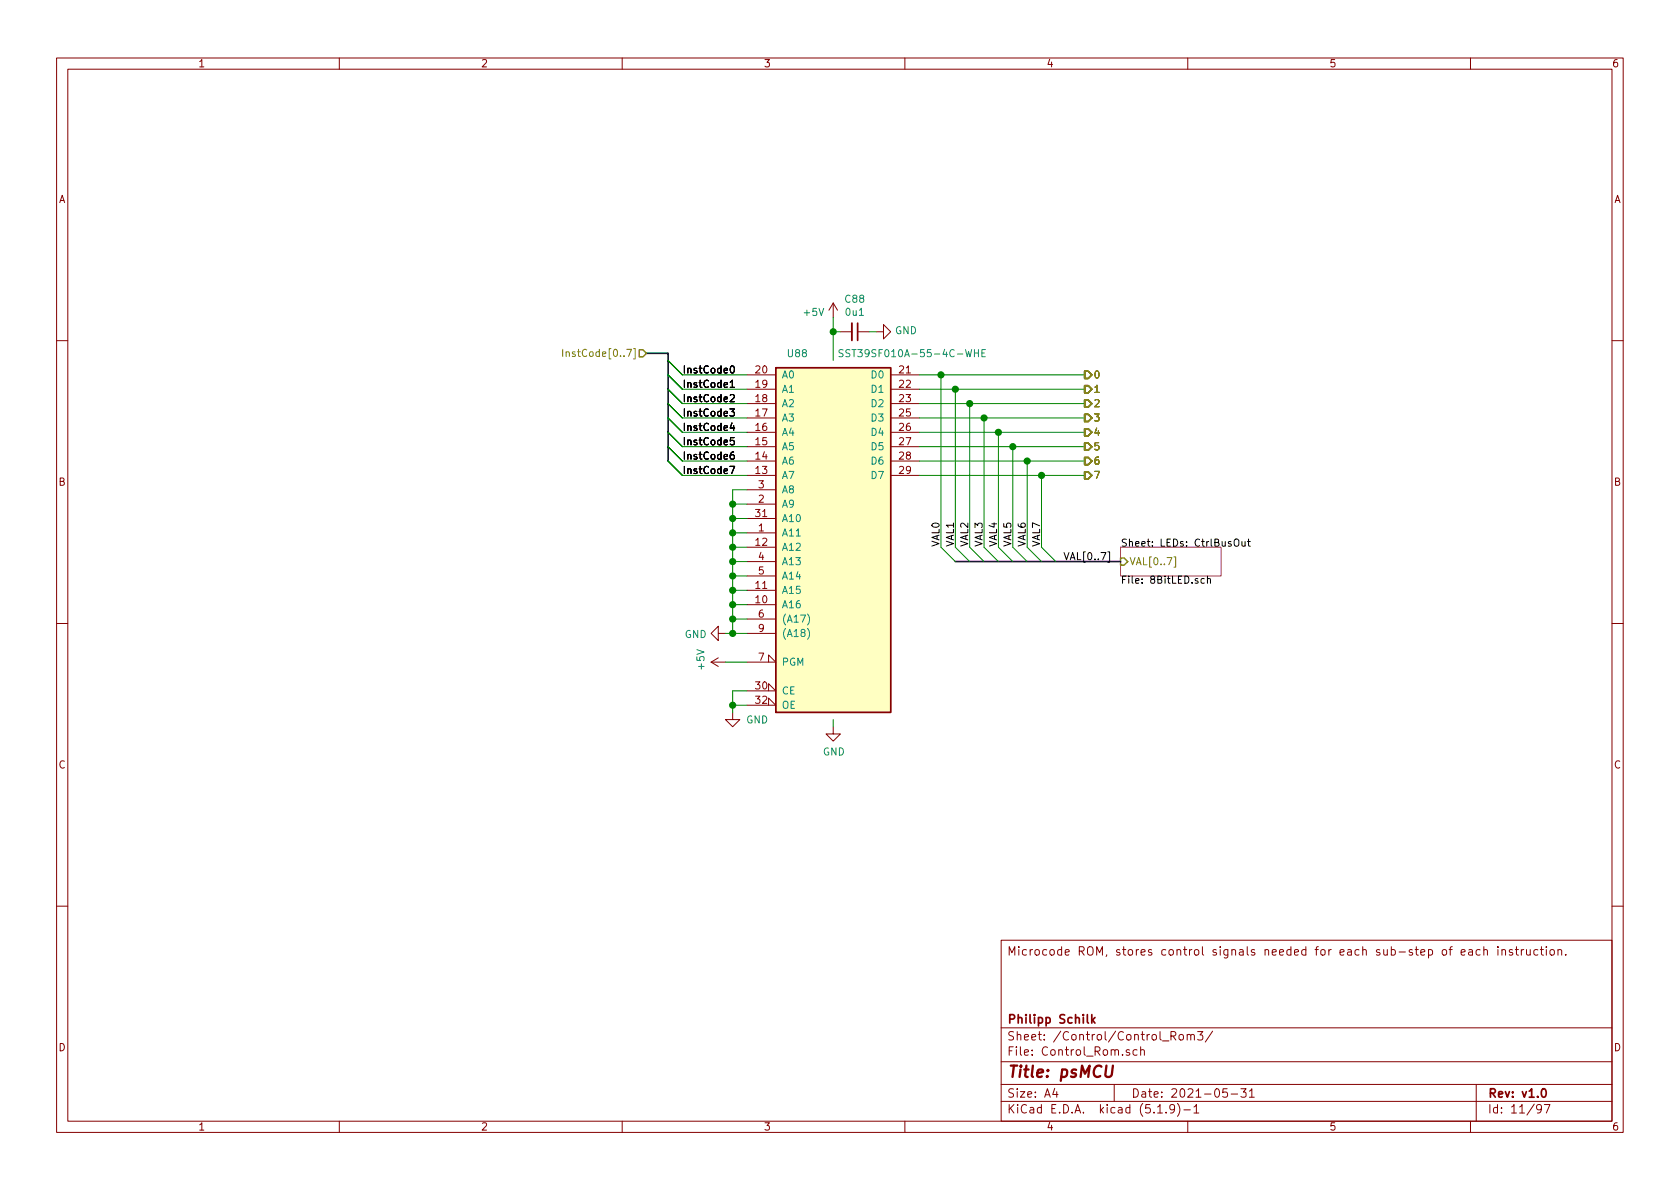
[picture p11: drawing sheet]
<svg xmlns="http://www.w3.org/2000/svg" width="297mm" height="210mm" viewBox="0 0 297 210" stroke-linecap="round" stroke-linejoin="round" font-family="sans-serif">
<g fill="none" stroke="#840000" stroke-width=".18">
<path d="M10 10.3h277v189.9h-277zM12 12.2h273v186.1h-273zM60 10.3v1.9M110 10.3v1.9M160 10.3v1.9M210 10.3v1.9M260 10.3v1.9M147.3 53.6l-.7 1.3M147.3 53.6v2.5M147.3 53.6l.8 1.3M148.6 58.7h2M151.6 58.7h2.1"/>
<path d="M154.9 58.7h1.3v-1.3l1.3 1.3-1.3 1.2v-1.2M10 60.2h2M132.1 79h5.1M132.1 76.4h5.1M132.1 73.9h5.1M132.1 71.4h5.1M132.1 68.8h5.1M132.1 66.3h5.1M157.5 79h5.1M157.5 76.4h5.1M157.5 73.9h5.1M157.5 71.4h5.1"/>
<path d="M157.5 68.8h5.1M157.5 66.3h5.1M285 60.2h2M132.1 94.2h5.1M132.1 96.8h5.1M132.1 84.1h5.1M132.1 81.5h5.1M132.1 89.1h5.1M132.1 86.6h5.1M132.1 91.7h5.1M132.1 99.3h5.1M157.5 84.1h5.1"/>
<path d="M157.5 81.5h5.1M10 110.3h2M125.7 117.1h2.6M125.7 117.1l1.3 .8M127 112v-1.3l-1.3 1.3 1.3 1.3v-1.3h1.3M127 116.3l-1.3 .8M132.1 117.1h5.1l-1.3-1.3v1.3M132.1 106.9h5.1M132.1 104.4h5.1M132.1 101.8h5.1M132.1 109.5h5.1M132.1 112h5.1"/>
<path d="M285 110.3h2M129.5 126v1.2h1.3l-1.3 1.3-1.2-1.3h1.2M132.1 122.2h5.1l-1.3-1.3v1.3M132.1 124.7h5.1l-1.3-1.3v1.3M147.3 128.5v1.3h1.3l-1.3 1.3-1.3-1.3h1.3M10 160.2h2M177 166.3h108v32h-108zM256.2 167.9h.6M256.8 167.4l-.4 .2v1.3M258.3 168.4l.8-.1-.1-.3-.4-.1-.3 .2 .1 .7h.6M259.7 168h.6v.9M260.3 168.3h-.5a.29 .29 0 0 0-.2 .3 .29 .29 0 0 0 .2 .3l.5-.1"/>
<path d="M261.7 168l-.4-.1-.3 .3 .1 .6 .2 .1 .4-.1M262.4 168a.37 .37 0 0 1 .6 .1v.8M262.4 167.4v1.5M264.8 167.4v.2M264.8 167.9v1M265.6 168l.2-.1 .3 .1 .1 .9M265.6 167.9v1M267.4 168l-.3-.1-.2 .2v.2l.5 .2v.3h-.5M267.9 167.9h.6M268.1 167.4v1.3l.4 .2M269 167.9v1M269.4 167.9l-.3 .1-.1 .2"/>
<path d="M269.9 167.9v.8a.39 .39 0 0 0 .7 .1M270.6 167.9v1M271.9 168l-.4-.1-.3 .3 .1 .6 .2 .1 .4-.1M272.3 167.9h.6M272.5 167.4v1.3l.4 .2M273.4 167.4v.2M273.4 167.9v1M274.1 168l.2-.1 .5 .1v.6l-.1 .2-.4 .1-.2-.1zM275.5 168a.37 .37 0 0 1 .6 .1v.8M275.5 167.9v1M276.8 168.8v.1M285 160.2h2"/>
<path d="M60 198.3v1.9M110 198.3v1.9M160 198.3v1.9M177 194.8h108M177 191.8h108M177 187.8h108M177 181.8h108M186.5 192.5l-.4 1h1M186.8 193v1M197 191.8v3M199.7 185.7a.37 .37 0 0 0-.6 .1l.1 .2 .5 .2 .1 .1-.3 .3-.4-.1M201 185.7l-.4-.1-.3 .3 .1 .6 .2 .1 .4-.1"/>
<path d="M201.7 185.7h.1a.37 .37 0 0 1 .5 .1v.8M201.7 185.1v1.5M204.7 196.8h.8M206.2 196.7v.1M207 183.2l.7-.1 .2-.2-.1-.3-.2-.2h-.6v1.5M207.4 183.2l.5 .7M207.7 196l-.1 .1a.48 .48 0 0 1-.6 .1l-.2-.2 .2-.6a.48 .48 0 0 1 .6 .1 1.27 1.27 0 0 1-.2 1.2l-.4 .1M208.2 195.1a1.71 1.71 0 0 1 0 2.3M208.5 183.1l.3-.2 .4 .2v.5l-.1 .2-.3 .1-.3-.1zM209.3 196.3h1.2M209.9 183.1l.1-.1a.37 .37 0 0 1 .5 .1v.8M209.9 182.9v1"/>
<path d="M210 198.3v1.9M210.5 183.1l.2-.2 .4 .1 .1 .9M211.1 195.8l.4-.5v1.5M211.1 196.8h.9M211.8 182.4h.9l-.5 .6 .4 .1v.7l-.2 .1-.6-.1M214.4 182.3l-1.3 2M217 192.5h-.7l-.1 .7 .2-.1 .5 .1 .1 .2v.5l-.2 .1-.6-.1M217.7 193.5h1.1M219.4 192.5h.9l-.5 .6 .5 .1v.7l-.3 .1-.6-.1M220.9 193l.4-.5v1.5M220.9 194h.9M260 198.3v1.9"/>
<path d="M261 191.8v6.5M272.5 196l-.1 .2a.48 .48 0 0 1-.6-.1v-.6a.48 .48 0 0 1 .6-.1l.1 .1a1.19 1.19 0 0 1-.2 1.2l-.5 .1M273 195.3h1l-.6 1.5"/>
</g>
<path d="M151.6 57.1v3.1M192.3 179.4v1.3l.2 .2M193 179.4v1.5M193.6 179.9l-.6 .6M193.2 180.4l.4 .5M272.7 192.7l.2-.2a.81 .81 0 0 1 .6 .6 .81 .81 0 0 1-.3 .8l-.2 .1a.79 .79 0 0 1-.3-1.3z" fill="none" stroke="#840000" stroke-width=".3"/>
<path d="M195.6 188.4l-.2 1.7 .2 .2a.66 .66 0 0 0 1-.2l.2-1.7" fill="none" stroke="#840000" stroke-width=".41"/>
<path d="M198.1 96.8h17.8v5h-17.8z" fill="none" stroke="#840084" stroke-width=".18"/>
<g fill="none" stroke="#000" stroke-width=".18">
<path d="M129.1 72.3h.7l-.4 .5 .4 .1v.6l-.2 .1-.5-.1M129.1 67.6l.4-.4v1.3M129.1 69.9l.5-.1 .2 .3v.2l-.7 .7h.7M129.1 68.5h.7M129.2 64.8l.2-.1a.67 .67 0 0 1 .5 .6 .67 .67 0 0 1-.5 .7l-.3-.5zM129.4 74.8l-.3 .9h.8M129.7 79.9h-.2a.79 .79 0 0 0-.1 1.3l.4-.1v-.6l-.4-.1-.3 .3M129.7 75.3v.8M129.8 77.4h-.6l-.1 .6 .2-.1 .5 .1v.5l-.2 .2-.5-.2M129.1 82.5h.8l-.5 1.2M195.9 97.6h.3v1.8h-.3M218.3 95.5a.45 .45 0 0 1 .7 0 .88 .88 0 0 1-.3 1.1l-.3-.1a1.07 1.07 0 0 1-.1-1z"/>
<path d="M219.6 95.8l.1 .7 .3 .1 .1-.1M220.1 95.8v.8M220.5 95.8h.6M220.8 95.3v1.1l.3 .2M212.9 102.4l-.3-.1-.3 .2 .1 .6h.5M213.5 102.4l.2-.1 .3 .1v.7M213.5 101.9v1.2"/>
</g>
<path d="M99.5 61.8v1.2M100.1 62.3l.2-.1h.3l.1 .8M100.1 62.2v.8M207.6 98.5h.3v1.8h-.3" fill="none" stroke="#848400" stroke-width=".18"/>
<path d="M113 61.8h.7l.6 .7-.6 .6h-.7zM191.8 73.3h.6l.6 .6-.6 .6h-.6zM191.8 65.7h.6l.6 .6-.6 .6h-.6zM191.8 68.2h.6l.6 .6-.6 .7h-.6zM191.8 70.7h.6l.6 .7-.6 .6h-.6zM191.8 78.4h.6l.6 .6-.6 .6h-.6zM191.8 75.8h.6l.6 .6-.6 .7h-.6zM191.8 83.4h.6l.6 .7-.6 .6h-.6zM191.8 80.9h.6l.6 .6-.6 .7h-.6zM198.1 98.7h.7l.6 .6-.6 .6h-.7z" fill="none" stroke="#848400" stroke-width=".25"/>
<path d="M137.2 65h20.3v61h-20.3z" fill="#ffffc2" stroke="#ffffc2" stroke-width=".18"/>
<path d="M137.2 65h20.3v61h-20.3z" fill="none" stroke="#840000" stroke-width=".25"/>
<path d="M149.1 61.9l-.5-.1-.2 .1v.4l.5 .3 .2 .3-.3 .2-.5-.1M150.3 61.9l-.5-.1-.2 .1 .1 .5 .5 .2 .1 .3-.3 .2-.4-.1M172.3 62.4h.7M173 61.8v1.3M173.6 62.4h.4M174.2 61.8h-.6v1.3h.6M142.8 108.6a1.47 1.47 0 0 1 0 1.9M142.8 111.1a1.47 1.47 0 0 1 0 1.9" fill="none" stroke="#008484" stroke-width=".18"/>
<path d="M150.6 57.1v3.1" fill="none" stroke="#840000" stroke-width=".33"/>
<path d="M114.3 62.5h3.8v19M168.9 99.3h29.2" fill="none" stroke="#000084" stroke-width=".3"/>
<g fill="none" stroke="#008400" stroke-width=".18">
<path d="M147.3 56.1v7.6M147.3 58.7h1.3M153.7 58.7h1.2M118.1 71.4l2.5 2.5h11.5M118.1 73.9l2.5 2.5h11.5M118.1 76.4l2.5 2.6h11.5M118.1 79l2.5 2.5h11.5M118.1 63.7l2.5 2.6h11.5M118.1 66.3l2.5 2.5h11.5M118.1 68.8l2.5 2.6h11.5M162.6 73.9h29.2M162.6 76.4h29.2"/>
<path d="M162.6 79h29.2M162.6 66.3h29.2M162.6 68.8h29.2M162.6 71.4h29.2M166.4 66.3v30.5l2.5 2.5M168.9 68.8v28l2.5 2.5M171.4 71.4v25.4l2.6 2.5M174 73.9v22.9l2.5 2.5M176.5 76.4v20.4l2.6 2.5M179.1 79v17.8l2.5 2.5M118.1 81.5l2.5 2.6h11.5M129.5 91.7h2.6"/>
<path d="M129.5 89.1h2.6M129.5 94.2h2.6M129.5 96.8h2.6M129.5 99.3h2.6M132.1 86.6h-2.6v25.4M162.6 81.5h29.2M162.6 84.1h29.2M181.6 81.5v15.3l2.5 2.5M184.1 84.1v12.7l2.6 2.5M128.3 117.1h3.8M128.3 112h3.8M129.5 106.9h2.6"/>
<path d="M129.5 109.5h2.6M129.5 104.4h2.6M129.5 101.8h2.6M129.5 124.7h2.6M132.1 122.2h-2.6v3.8M147.3 127.2v1.3"/>
</g>
<g fill="#008400" stroke="#008400" stroke-width=".25">
<circle cx="184.2" cy="84.1" r=".51"/>
<circle cx="147.3" cy="58.7" r=".51"/>
<circle cx="181.6" cy="81.5" r=".51"/>
<circle cx="129.5" cy="89.1" r=".51"/>
<circle cx="129.5" cy="112" r=".51"/>
<circle cx="129.5" cy="109.5" r=".51"/>
<circle cx="129.5" cy="106.9" r=".51"/>
<circle cx="129.5" cy="104.4" r=".51"/>
<circle cx="129.5" cy="124.7" r=".51"/>
<circle cx="179.1" cy="79" r=".51"/>
<circle cx="176.5" cy="76.4" r=".51"/>
<circle cx="174" cy="73.9" r=".51"/>
<circle cx="129.5" cy="91.7" r=".51"/>
<circle cx="171.5" cy="71.4" r=".51"/>
<circle cx="129.5" cy="94.2" r=".51"/>
<circle cx="168.9" cy="68.8" r=".51"/>
<circle cx="129.5" cy="101.8" r=".51"/>
<circle cx="129.5" cy="96.8" r=".51"/>
<circle cx="129.5" cy="99.3" r=".51"/>
<circle cx="166.4" cy="66.3" r=".51"/>
</g>
<text font-size="2.8" fill="#840000" x="178" y="190.5">Title: psMCU</text>
<g font-size="2.1" fill="#840000">
<text x="178" y="169">Microcode ROM, stores control signals needed for each sub-step of each instruction.</text>
<text x="178" y="184">Sheet: /Control/Control_Rom3/</text>
<text x="178" y="181">Philipp Schilk</text>
<text x="178" y="186.7">File: Control_Rom.sch</text>
<text x="178" y="196.9">KiCad E.D.A. kicad (5.1.9)-1</text>
<text x="178" y="194.1">Size: A4</text>
<text x="200" y="194.1">Date: 2021-05-31</text>
<text x="263" y="194.1">Rev: v1.0</text>
<text x="263" y="196.9">Id: 11/97</text>
</g>
<g font-size="1.8" fill="#840000">
<text x="35" y="11.9">1</text>
<text x="85" y="11.9">2</text>
<text x="135" y="11.9">3</text>
<text x="185" y="11.9">4</text>
<text x="235" y="11.9">5</text>
<text x="285" y="11.9">6</text>
<text x="10.4" y="35.9">A</text>
<text x="285.4" y="35.9">A</text>
<text x="133.7" y="71.1">18</text>
<text x="133.7" y="68.6">19</text>
<text x="133.7" y="66">20</text>
<text x="159.1" y="66">21</text>
<text x="159.1" y="68.6">22</text>
<text x="159.1" y="71.1">23</text>
<text x="133.7" y="76.2">16</text>
<text x="133.7" y="73.7">17</text>
<text x="159.1" y="73.7">25</text>
<text x="159.1" y="76.2">26</text>
<text x="133.7" y="83.8">13</text>
<text x="133.7" y="81.3">14</text>
<text x="133.7" y="78.7">15</text>
<text x="159.1" y="78.7">27</text>
<text x="159.1" y="81.3">28</text>
<text x="159.1" y="83.8">29</text>
<text x="10.4" y="85.9">B</text>
<text x="134.1" y="88.9">2</text>
<text x="134.1" y="86.4">3</text>
<text x="285.4" y="85.9">B</text>
<text x="133.7" y="91.4">31</text>
<text x="134.1" y="94">1</text>
<text x="133.7" y="96.5">12</text>
<text x="134.1" y="99.1">4</text>
<text x="134.1" y="101.6">5</text>
<text x="133.7" y="106.7">10</text>
<text x="133.7" y="104.1">11</text>
<text x="134.1" y="109.2">6</text>
<text x="134.1" y="111.8">9</text>
<text x="134.1" y="116.8">7</text>
<text x="133.7" y="121.9">30</text>
<text x="133.7" y="124.5">32</text>
<text x="10.4" y="135.9">C</text>
<text x="285.4" y="135.9">C</text>
<text x="10.4" y="185.9">D</text>
<text x="285.4" y="185.9">D</text>
<text x="35" y="199.9">1</text>
<text x="85" y="199.9">2</text>
<text x="135" y="199.9">3</text>
<text x="185" y="199.9">4</text>
<text x="235" y="199.9">5</text>
<text x="285" y="199.9">6</text>
</g>
<g font-size="1.8" fill="#008484">
<text x="149.5" y="53.5">C88</text>
<text x="142.2" y="55.9">+5V</text>
<text x="149.6" y="55.8">0u1</text>
<text x="158.2" y="59.1">GND</text>
<text x="139.3" y="63.2">U88</text>
<text x="150.3" y="63.2">SST39SF010A-55-4C-WHE</text>
<text x="138.2" y="69.5">A1</text>
<text x="138.2" y="66.9">A0</text>
<text x="154.2" y="66.9">D0</text>
<text x="154.2" y="69.5">D1</text>
<text x="138.2" y="77.1">A4</text>
<text x="138.2" y="74.5">A3</text>
<text x="138.2" y="72">A2</text>
<text x="154.2" y="72">D2</text>
<text x="154.2" y="74.5">D3</text>
<text x="154.2" y="77.1">D4</text>
<text x="138.2" y="82.2">A6</text>
<text x="138.2" y="79.6">A5</text>
<text x="154.2" y="79.6">D5</text>
<text x="154.2" y="82.2">D6</text>
<text x="138.2" y="84.7">A7</text>
<text x="138.2" y="89.8">A9</text>
<text x="138.2" y="87.2">A8</text>
<text x="154.2" y="84.7">D7</text>
<text x="138.2" y="94.9">A11</text>
<text x="138.2" y="92.3">A10</text>
<text x="138.2" y="97.4">A12</text>
<text x="138.2" y="99.9">A13</text>
<text x="138.2" y="107.6">A16</text>
<text x="138.2" y="105">A15</text>
<text x="138.2" y="102.5">A14</text>
<text x="121.1" y="112.8">GND</text>
<text x="138.2" y="110.1">(A17)</text>
<text x="138.2" y="112.6">(A18)</text>
<text x="124.6" y="118.3" transform="rotate(-90 124.6 118.3)">+5V</text>
<text x="138.2" y="117.7">PGM</text>
<text x="138.2" y="122.8">CE</text>
<text x="138.2" y="125.3">OE</text>
<text x="131.9" y="127.9">GND</text>
<text x="145.5" y="133.6">GND</text>
</g>
<g font-size="1.8" fill="#848400">
<text x="101.1" y="63.1">InstCode[0..7]</text>
<text x="193.3" y="66.9">0</text>
<text x="193.3" y="69.5">1</text>
<text x="193.3" y="74.5">3</text>
<text x="193.3" y="72">2</text>
<text x="193.3" y="77.1">4</text>
<text x="193.3" y="82.2">6</text>
<text x="193.3" y="79.6">5</text>
<text x="193.3" y="84.7">7</text>
<text x="199.6" y="99.9">VAL[0..7]</text>
</g>
<g font-size="1.8">
<text x="120.6" y="66">InstCode0</text>
<text x="120.6" y="68.6">InstCode1</text>
<text x="120.6" y="71.1">InstCode2</text>
<text x="120.6" y="76.2">InstCode4</text>
<text x="120.6" y="73.7">InstCode3</text>
<text x="120.6" y="78.7">InstCode5</text>
<text x="120.6" y="81.3">InstCode6</text>
<text x="120.6" y="83.8">InstCode7</text>
<text x="166.1" y="96.8" transform="rotate(-90 166.1 96.8)">VAL0</text>
<text x="168.7" y="96.8" transform="rotate(-90 168.7 96.8)">VAL1</text>
<text x="171.2" y="96.8" transform="rotate(-90 171.2 96.8)">VAL2</text>
<text x="173.7" y="96.8" transform="rotate(-90 173.7 96.8)">VAL3</text>
<text x="176.3" y="96.8" transform="rotate(-90 176.3 96.8)">VAL4</text>
<text x="178.8" y="96.8" transform="rotate(-90 178.8 96.8)">VAL5</text>
<text x="181.4" y="96.8" transform="rotate(-90 181.4 96.8)">VAL6</text>
<text x="183.9" y="96.8" transform="rotate(-90 183.9 96.8)">VAL7</text>
<text x="188" y="99.1">VAL[0..7]</text>
<text x="198.1" y="96.7">Sheet: LEDs: CtrlBusOut</text>
<text x="198.1" y="103.2">File: 8BitLED.sch</text>
</g>
</svg>
